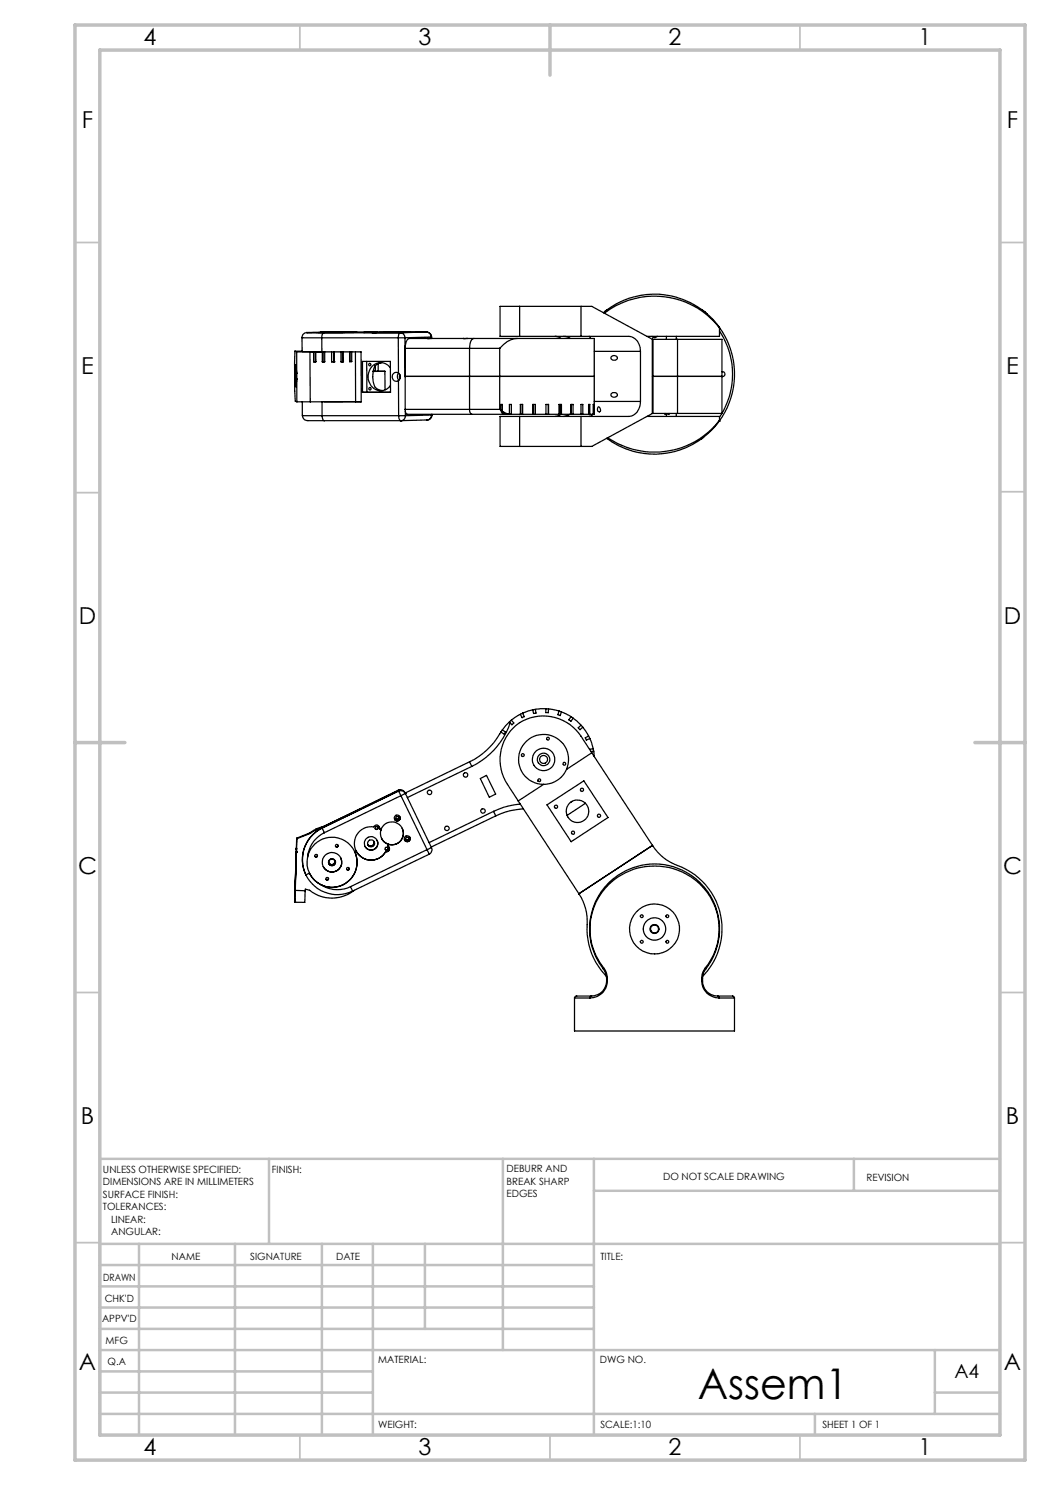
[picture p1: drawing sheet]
<svg xmlns="http://www.w3.org/2000/svg" width="210mm" height="297mm" viewBox="0 0 210 297" stroke-linecap="round" stroke-linejoin="round" font-family="sans-serif">
<g fill="none" stroke="#c0c0c0" stroke-width=".35">
<path d="M60 5v5M160 5v5M15 48.5h5M200 48.5h5M15 98.5h5M200 98.4h5M15 198.5h5M200 198.5h5M15 248.5h5M200 248.5h5M60 287v5M110 287v5"/>
<path d="M160 287v5"/>
</g>
<g fill="none" stroke="#c0c0c0" stroke-width=".5">
<path d="M53.8 231.8v17M100.6 231.8v38.2M118.8 231.8v55.2M118.8 238.2h81.2M170.8 231.8v6.4M200 231.8h-180v55.2M20 248.8h180M20 257.3h98.8M20 253h98.8M27.8 248.8v38.2M47 248.8v38.2M64.4 248.8v38.2"/>
<path d="M74.6 248.8v38.2M85 248.8v17M20 265.8h98.8M20 261.5h98.8M20 278.5h54.6M20 274.3h54.6M20 270h180M187 278.5h13M187 270v12.8M20 282.8h180M163 282.8v4.2"/>
</g>
<path d="M15 5h190v287h-190zM20 10h180v277h-180zM110 5v10M15 148.5h10M195 148.5h10" fill="none" stroke="#c0c0c0" stroke-width=".7"/>
<g fill="none" stroke="#000" stroke-width=".25">
<path d="M58.9 74v.4zM58.9 75.9v.4zM59 70.2l.3 .2M59 70.2h1.4M59 70.2l-.1 8 .2 2.1 .3 .1M59 73l.3 .1v4.3l-.3-.1zM59 77.3h.3M59.3 75.8h.1M59.3 74.6h.1M59.3 74.1v.4zM59.3 76v.4zM59.3 70.4h2.7"/>
<path d="M59.3 70.4l.1 10M60.4 67.5v2.8l4 .1M60.4 67.5l3.9 .1M61.4 66.5h-.1a1.09 1.09 0 0 0-.9 1M61.4 66.5l3.4 .1M62 70.4h.7M62 70.4l.1 10M62.7 72.4h.5M62.7 70.4h.2M62.7 70.4v2M62.7 72.4h.3M63 72.4h.2"/>
<path d="M63 70.4v2M63.1 70.4h1.4v2M63.1 70.4h.2M63.1 70.4l.1 2M64 66.5h.1M64.1 66.4l7.2 .1h-9.9M64.1 66.4l-2.8 .1M64.3 67.6h15.4M64.3 67.6l.1 2.8M64.4 70.4h7.8v10M64.5 72.4h.4M64.5 72.4h.1"/>
<path d="M64.6 72.4h.3M64.6 70.4v2M64.8 66.6a.97 .97 0 0 0-.5 1M64.8 66.6h15.3M64.9 70.4v2M66.3 70.4v2h.5M66.8 72.4h.1M66.8 70.4v2M68.2 72.4h.5M68.2 72.4h.3M68.2 70.4v2M68.5 72.4h.2"/>
<path d="M68.5 70.4v2M68.7 70.4v2M69.9 72.3h.4M69.9 72.3h.1M69.9 70.4v1.9M70 72.3h.3M70 70.4v1.9M70.3 70.4v1.9M71.1 70.4v10h1.1M72.5 72.3h5.6v6.2h-5.6zM72.8 66.5h2.7zM73.3 72.3l.1 6.2"/>
<path d="M75.1 74.2l-.5 .1h2.4M75.1 74.2l.5 .1M75.1 73.1v1.1M75.6 74.3h1.4M75.6 72.7v1.6M76.3 72.6a1.75 1.75 0 0 0-1.7 1.9 5 5 0 0 0 .4 3l.8 .5 .6 .1M76.9 66.5h5.3h-2.6M76.9 66.5h-2.5M76.9 66.5h.1M77 74.3v3.7M78.1 73.6a2.46 2.46 0 0 0-2.8-.9 2.46 2.46 0 0 0-1.7 2.3 2.58 2.58 0 0 0 1.1 2.6 2.58 2.58 0 0 0 2.8 .1l.6-.6M79.7 67.6h1.3"/>
<path d="M79.7 67.6v7M79.7 74.6a.94 .94 0 0 1 0 1.5M79.7 74.6a.85 .85 0 0 0-1.3 .8 .85 .85 0 0 0 1.3 .7M79.7 76.1v7M79.7 74.6l-.2 .4v.5l.3 .6M80 75l-.1 .3 .1 .4M80.1 66.6a.84 .84 0 0 0-.4 1M80.1 66.6a.97 .97 0 0 1 .9 1M81 67.6v7.7h37.9M81 69.7v12.2M81 69.7h12.9M85.3 66.4a1.09 1.09 0 0 1 1 1"/>
<path d="M85.3 66.4a1.03 1.03 0 0 1 .9 1M85.3 66.4h-21.2M85.3 66.4l-5.2 .2M85.5 67.7h.8M85.5 67.7h-3.6a1.74 1.74 0 0 0-.9 2M86.2 67.4h.1M86.2 67.4l-5.2 .2M86.2 67.4v.3M86.3 67.7h7.2M86.3 67.4v.3M92.7 67.7h.8M93.5 67.7h1.3"/>
<path d="M93.9 69.7h6M93.9 69.7v12.2M94.8 67.7a1.74 1.74 0 0 0-.9 2M94.8 67.7h8.6M99.9 69.7v12.2M103.4 67.7a4.6 4.6 0 0 0-3.5 2M103.4 67.7h15.5v15.2h-.2M103.9 61.3h12.3M103.9 67.3h12.3M103.9 61.3h-3.9v6h3.9M103.9 61.3v6M111 67.3l.7 .1 .5 .3"/>
<path d="M112.7 67.3l.8 .1 .6 .3M116.2 67.3h9.6a2.71 2.71 0 0 1 2.3 3M116.2 61.3v6M116.2 61.3h2.2l12.1 6.6M117.8 67.3l.3 .4M118.9 70.3h9.2M120.7 62.5a16 16 0 0 1 23.1 2.9M120.9 62.6a16.4 16.4 0 0 1 23 3M121.4 61.9l-.4 .3M122.2 78.8a.64 .64 0 0 1 .8-.3 .64 .64 0 0 1 .4 .7 .68 .68 0 0 1-.7 .2 .68 .68 0 0 1-.5-.6zM122.3 71.3a.63 .63 0 0 1 .7-.2 .63 .63 0 0 1 .4 .7 .62 .62 0 0 1-.8 .3 .62 .62 0 0 1-.3-.8zM128.1 70.3v10"/>
<path d="M130.4 67.3l.4 .2 .6-.2M130.5 75.3h5M130.5 67.9v14.8M130.5 67.9h.1M130.6 67.9h4.9M130.6 67.9v14.8M133.3 67.3v.6M135.3 67.3v.6M135.5 75.3h8.9M135.5 67.9h8.9v14.8M135.5 67.9v14.8M140.4 61.9l.7 .6"/>
<path d="M141 62.4l.4 .4M143.8 65.4a16 16 0 0 1 0 18.9M143.9 65.4v.2M143.9 65.6v1.7h-14.5M143.9 66.2a15.5 15.5 0 0 1 .5 16.5M144.4 74.3a.5 .5 0 0 1 .6 .5 .5 .5 0 0 1-.6 .5M59.4 80.4h2.7M60.5 80.4v2.7h3.9M60.5 83.1a1.02 1.02 0 0 0 1.1 1M61.6 84.1h3.3M64.4 83.1a.9 .9 0 0 0 .5 1M64.4 83.1h15.3"/>
<path d="M64.4 80.4v2.7M64.8 80.4h7.4M64.9 84.1h15.3M71.1 80.3l-9 .1M79.7 83.1h1.4M79.7 83.1a.9 .9 0 0 0 .5 1M80.2 84.1h.1M81 81.9a.97 .97 0 0 0 .5 1h12.9M81 81.9h12.9M81.1 83.1a.91 .91 0 0 1-.9 1M81.1 82.3v.8M85.4 84l-5.2 .1"/>
<path d="M86.3 83a.91 .91 0 0 1-.9 1M86.3 83h.1M86.3 82.9v.1M86.3 83l-5.2 .1M86.4 83a.96 .96 0 0 1-1 1M86.4 82.9v.1M93.9 81.9h6M93.9 81.9a.9 .9 0 0 0 .5 1M94.4 82.9h7.6M99.9 81.9l.3 .2M100.2 82.1v-1.2h.3v1.4M100.2 82.1a.82 .82 0 0 0 .6 .8"/>
<path d="M100.5 82.3l1.4 .6M100.5 82.3l.3 .5 .3 .1h-.3M100.8 82.7v.2M101.9 82.9v-2h.4v2M101.9 82.9h.4M102.3 82.9h1.8M103.9 83.3h12.3M103.9 89.3h12.3M103.9 83.3h-3.9v6h3.9M103.9 83.3v6M104.1 82.9v-2h.4v2M104.1 82.9h.3"/>
<path d="M104.4 82.9h.1M104.4 80.9v2M104.5 82.9h2M106.5 82.9v-2h.6v2M106.5 82.9h.2M106.7 82.9h.4M106.7 80.9v2M107.1 82.9h2.1M109.2 82.9v-2h.5v2M109.2 82.9h.4M109.6 80.9v2M109.6 82.9h.1"/>
<path d="M109.7 82.9h2.1M111.8 82.9v-2h.5v2M111.8 82.9h.2M112 82.9h.3M112 80.9v2M112.2 82.9l-.5 .3-.7 .1M112.3 82.9h1.9M113.9 82.9l-1.2 .4M114.2 82.9v-2h.4v2M114.2 82.9h.4M114.6 82.9h1.6M116.2 82.9v-2h.4v2"/>
<path d="M116.2 83.3v6M116.2 82.9h.4M116.6 82.9h1.1M117.7 82.9v-2h.3v2M117.7 82.9h.3M118 82.9h.6M118.5 82.9l-.1 .2-.6 .2M118.6 82.9v-2h.1v2M118.6 82.9h.1M118.9 80.3h9.2M119.6 81.5l.1-.1a.57 .57 0 0 1 .4 .8 .31 .31 0 0 1-.3 .2 .31 .31 0 0 1-.3-.3zM128.1 80.3a2.71 2.71 0 0 1-2.3 3h-9.6"/>
<path d="M129.4 83.3h14.5v.7M130.5 82.7l-12.1 6.6h-2.2M130.5 82.7h.1M130.6 82.7h4.9M133 82.7v.1h.3M133.3 82.8v.5M133.8 82.7v.1h-.5M135.3 82.7v.6M135.5 82.7h8.9M140.8 87.4l-.4 .3M143.8 84.3a16 16 0 0 1-22.4 3.4l.1 .1M143.8 84.3h.1"/>
<path d="M143.9 84v.2M143.9 84a16.4 16.4 0 0 1-22.3 3.5M144.4 82.7l-.5 .8M78.5 158.7l1.2-.6zM79.7 158a1.01 1.01 0 0 1 1.3 .6M79.7 158l-15.1 7.4M79.7 158v.1M79.7 158.1l.4-.1zM79.7 158.1v.1M79.7 158.2l.5 .9M79.7 158.2a1.02 1.02 0 0 1 1.4 .5M79.7 158.2l-15.3 7.4"/>
<path d="M80.2 159.1l-15.3 7.4M80.2 159.1l5.2 10.8M81 158.6l.1 .1M81.1 158.7l-.9 .4M81.1 158.7h.1M81.1 158.7l5.2 10.8M93.9 152.4l.5 .9M93.9 152.4l-12.9 6.2M94.4 153.3l-12.9 6.2M96.1 155.7l1.2-.6 1.8 3.7-1.2 .7zM100.2 146.4a14.5 14.5 0 0 1-6.3 6M100.5 146l.6 .4-.3 .4-.6-.4"/>
<path d="M100.5 146l-.3 .4M101.9 144.4l-1.4 1.6M101.9 144.4l.1 .2M102 144.6a15 15 0 0 1-7.6 8.7M102.3 144l.5 .6-.4 .4-.4-.4M102.3 144l-.4 .4M104.1 142.9l-1.8 1.1M104.5 142.6l.3 .8-.4 .1-.3-.6M104.5 142.6l-.4 .3M106.5 142l-2 .6M107.1 141.9l.1 .7-.4 .1-.3-.7M107.1 141.9l-.6 .1"/>
<path d="M107.6 156.2l.3 .1M108.7 156.9l-5.1 3.3M109.2 141.7l-.1 .8 .5 .1 .1-.8M109.2 141.7l-2.1 .2M109.2 141.7l.5 .1M109.7 141.8l2.1 .4M111.8 142.2l-.2 .7 .4 .2 .3-.7M111.8 142.2l.5 .2M112.3 142.4l1.9 .9M113.3 153.9a5.1 5.1 0 0 1-4.6 3M113.3 153.9a5 5 0 0 0-3.2-6.9 5 5 0 0 0-6.3 4.2 5 5 0 0 0 4.9 5.7M114.2 143.3l-.4 .7 .4 .2 .4-.6"/>
<path d="M114.2 143.3l.4 .3M114.6 143.6l1.6 1.5M116.2 145.1l-.6 .5 .2 .2 .2 .1 .6-.5M116.2 145.1l.4 .3M116.6 145.4l1.1 1.8M117.7 147.2l-.6 .4 .2 .4 .7-.3M117.7 147.2l.3 .5M118 147.7l.6 2.1M118.4 150.6a17.4 17.4 0 0 0-3.8-5.2 8.8 8.8 0 0 0-11.7-.1 8.8 8.8 0 0 0-1.4 11.6l2.1 3.3M118.4 150.6l12.1 18.5M118.4 150.6l-5.1 3.3M118.6 149.8l.1 .4"/>
<path d="M118.6 149.8l-.7 .1M118.7 150.2l.2 1.1M118.7 150.2l-.5 .1M58.9 179.7v.4zM59 178.8h.1M59.1 178.1h1.9M59.1 178.1l-.2 2.3M59.3 170.5h.1M59.3 170.3h.1M59.3 170.3v.2M59.3 170.5l-.3 8.3M59.3 169.6v.4z"/>
<path d="M59.3 167.6l.1 .1M59.3 167.6l-.4 12.8M59.4 167.7l-.3 10.4M61 178.1v2.4l-2.1-.1M61.2 175a7 7 0 0 0 9.3 3.2M61.2 174.9v.1M61.5 171.4a4.6 4.6 0 0 0 .4 3.3M61.5 171.4a5 5 0 0 1 6.4-3.7 5 5 0 0 1 3.2 6.6 5 5 0 0 1-6.9 2.6M61.9 174.7l-.7 .3M61.9 174.7a4.9 4.9 0 0 0 2.3 2.2M62 166.6l.1 .1M62 166.6l-2.7 1"/>
<path d="M62.1 166.7l-2.7 1M62.7 166.1l-.7 .5M62.7 166.1h.1M63.5 171a.28 .28 0 0 1-.2 .4 .28 .28 0 0 1-.3-.1M64.2 176.9a5.9 5.9 0 0 0 5.9 .4M64.4 165.6a7 7 0 0 0-3.2 9.4M64.4 165.6l.5 .9M64.4 165.6a7 7 0 0 0-3.2 9.3M64.5 165.4l-1.8 .7M64.5 165.4h.1M64.8 165.4l-1.5 .5-1.2 .8M64.9 166.5a5.9 5.9 0 0 0-3.4 4.9"/>
<path d="M64.9 165.3l-.4 .1M64.9 165.2v.1M65.3 165.2h-.4M65.7 175.6a.27 .27 0 0 1-.2 .4 .27 .27 0 0 1-.3-.1M65.8 172.6a.64 .64 0 0 0 .8 .3 .64 .64 0 0 0 .3-.8 .63 .63 0 0 1-.3 .8 .63 .63 0 0 1-.8-.3zM66.9 172.1a.62 .62 0 0 1-.2 .8 .62 .62 0 0 1-.9-.2M67 172.1a.71 .71 0 0 1-.3 .9 .71 .71 0 0 1-.9-.2M67.6 169a.28 .28 0 0 1-.1 .4 .28 .28 0 0 1-.4-.1M68.2 171.6a1.96 1.96 0 0 1-1 2.6 1.96 1.96 0 0 1-2.6-.9M69.8 173.6a.27 .27 0 0 1-.1 .4 .27 .27 0 0 1-.4-.2M70.1 177.3l.4 .9M70.8 178.1a7.1 7.1 0 0 1-8.9-.1l-.8-.2-.1 .3"/>
<path d="M70.9 170.3a5 5 0 0 1-2.3 6.7 5 5 0 0 1-6.7-2.4M71.2 170.1a3.4 3.4 0 0 0 6 .2M72.2 161.7l-.6 .4M72.2 161.7v.1M72.2 161.7l-7.5 3.6M72.5 161.6l5.6-2.6zM74.8 168.3a.7 .7 0 0 1-.4 .8 .7 .7 0 0 1-.8-.2 .71 .71 0 0 0 .8 .2 .71 .71 0 0 0 .4-.8 .71 .71 0 0 1-.3 .9 .71 .71 0 0 1-.9-.3M75.4 168.1a1.35 1.35 0 0 1-.6 1.8 1.35 1.35 0 0 1-1.8-.6M75.6 165.4a.3 .3 0 0 1-.2 .4 .3 .3 0 0 1-.4-.1M75.8 165.3l.1 .5M75.9 165.8l.3 .2M75.9 165.8a.6 .6 0 0 0-.4-.8 .6 .6 0 0 0-.7 .4 3.4 3.4 0 0 0-3.6 4.8 3.4 3.4 0 0 0 6 .1"/>
<path d="M75.9 165.8h.1M76.2 166a2.3 2.3 0 0 1 2.9-1.5 2.3 2.3 0 0 1 1.5 3 2.3 2.3 0 0 1-3 1.3M76.2 166a2.23 2.23 0 0 0 1.4 2.8M77.2 170.3h.1M77.5 169.2a.6 .6 0 0 1 .4 .7 .6 .6 0 0 1-.7 .4M77.5 169.2h.1M77.6 168.8l-.1 .4M77.6 169.6a.29 .29 0 0 1-.2 .4 .29 .29 0 0 1-.4-.1M77.6 168.8h.1M77.9 169.5a.61 .61 0 0 1-.1 .6 .61 .61 0 0 1-.6 .2M79.7 163.4a.32 .32 0 0 1-.1 .4 .32 .32 0 0 1-.4-.1M80 163.3a.59 .59 0 0 1-.3 .8 .59 .59 0 0 1-.8-.2"/>
<path d="M80.4 165.7a2.29 2.29 0 0 1-1 3 2.29 2.29 0 0 1-3.1-1.1M81.7 167.6a.29 .29 0 0 1-.1 .4 .29 .29 0 0 1-.4-.2M82 167.5a.61 .61 0 0 1-.3 .8 .61 .61 0 0 1-.8-.3M85.4 169.9l.4 .9M85.4 169.9l-15.3 7.4M85.8 170.8l-15.3 7.4M86.3 169.5l-.9 .4M86.3 169.5a1.05 1.05 0 0 1-.5 1.3M98.7 162.3l.4 .9M98.7 162.3l-12.9 6.2M99.1 163.2l-12.8 6.2M103.6 160.2l12.2 18.5"/>
<path d="M104.1 160.8h-.2a15.3 15.3 0 0 0-5.2 1.5M104.7 161.8h-.6a13.8 13.8 0 0 0-5 1.4M109.4 161l7.4-4.8 4.8 7.3-7.4 4.8zM114.4 160.3l-.3 .2M115.8 178.7a10.6 10.6 0 0 1 1.6 7.2 13.5 13.5 0 0 0 3.8 9.4M117.1 160.7l-3.7 2.4M130.5 169.1a10.4 10.4 0 0 0 5.9 4.4 13.5 13.5 0 0 1 4.1 21.8M130.5 169.1l-14.7 9.6M114.9 199.6v6.6h32v-6.6M114.9 199.6h3.1M118.3 199.2h-3.2l-.2 .4M118.3 199.2l-.2 .1-.1 .3"/>
<path d="M120.7 193.8a13 13 0 0 1 1.4-17.6 13 13 0 0 1 17.6 0 13 13 0 0 1 1.4 17.6M120.7 193.8l.4 .7 .2 1.1M120.7 193.6a12.7 12.7 0 0 1-.6-14.7 12.7 12.7 0 0 1 13.7-5.4 12.5 12.5 0 0 1 7.3 20.1M120.7 193.6v.2M120.7 193.6l.5 .8 .3 1.2M121.3 196.2a3 3 0 0 1-3 3M121.3 196.2h.2M121.3 195.6h.2M121.3 195.6v.6M121.5 196.2a3.4 3.4 0 0 1-3.5 3.4M121.5 195.6v.6M140.3 196.2a3.5 3.5 0 0 0 3.5 3.4"/>
<path d="M140.3 196.2h.2M140.3 195.6h.2M140.3 195.6v.6M140.5 196.2a3 3 0 0 0 3 3M140.5 195.6v.6M141.1 193.6v.2M141.1 193.6l-.6 1.1-.2 .9M141.1 193.8l-.3 .6-.3 1.2M143.5 199.2h3.1l.3 .4M143.5 199.2l.3 .2v.2M143.8 199.6h3.1"/>
<circle cx="74" cy="72.9" r=".24"/>
<circle cx="74" cy="77.7" r=".25"/>
<circle cx="85.9" cy="158.5" r=".44"/>
<circle cx="93.1" cy="155" r=".44"/>
<circle cx="104.6" cy="151" r=".29"/>
<circle cx="107.8" cy="156" r=".3"/>
<circle cx="108.7" cy="151.9" r=".8"/>
<circle cx="108.7" cy="151.9" r="2.25"/>
<circle cx="108.7" cy="151.9" r="1.26"/>
<circle cx="109.6" cy="147.7" r=".28"/>
<circle cx="112.9" cy="152.7" r=".28"/>
<circle cx="116.4" cy="158" r=".32"/>
<circle cx="63.2" cy="171.2" r=".28"/>
<circle cx="65.5" cy="175.8" r=".26"/>
<circle cx="66.4" cy="172.4" r=".63"/>
<circle cx="66.4" cy="172.5" r=".7"/>
<circle cx="66.4" cy="172.5" r="1.94"/>
<circle cx="67.4" cy="169.2" r=".27"/>
<circle cx="69.6" cy="173.7" r=".27"/>
<circle cx="74.2" cy="168.7" r="1.35"/>
<circle cx="74.2" cy="168.7" r=".7"/>
<circle cx="75.3" cy="165.6" r=".3"/>
<circle cx="77.3" cy="169.7" r=".29"/>
<circle cx="79.4" cy="163.6" r=".3"/>
<circle cx="79.4" cy="163.6" r=".6"/>
<circle cx="81.5" cy="167.7" r=".6"/>
<circle cx="81.5" cy="167.7" r=".31"/>
<circle cx="89.4" cy="165.7" r=".45"/>
<circle cx="96.6" cy="162.2" r=".45"/>
<circle cx="111.2" cy="161.4" r=".32"/>
<circle cx="114.6" cy="166.5" r=".32"/>
<circle cx="115.5" cy="162.3" r="2.24"/>
<circle cx="119.8" cy="163.2" r=".32"/>
<circle cx="128.3" cy="188.4" r=".28"/>
<circle cx="128.3" cy="183.2" r=".28"/>
<circle cx="130.9" cy="185.8" r=".9"/>
<circle cx="130.9" cy="185.8" r="5"/>
<circle cx="130.9" cy="185.8" r="2.25"/>
<circle cx="130.9" cy="185.8" r=".8"/>
<circle cx="133.5" cy="188.4" r=".28"/>
<circle cx="133.5" cy="183.2" r=".28"/>
</g>
<text font-size="8.5" x="139.6" y="279.7">Assem1</text>
<g font-size="4.7">
<text x="28.7" y="9">4</text>
<text x="83.7" y="9">3</text>
<text x="133.7" y="9">2</text>
<text x="183.7" y="9">1</text>
<text x="16.4" y="25.5">F</text>
<text x="201.4" y="25.5">F</text>
<text x="16.2" y="74.8">E</text>
<text x="201.2" y="74.8">E</text>
<text x="15.8" y="124.7">D</text>
<text x="200.8" y="124.7">D</text>
<text x="15.6" y="174.7">C</text>
<text x="200.6" y="174.7">C</text>
<text x="16.2" y="224.8">B</text>
<text x="201.2" y="224.8">B</text>
<text x="15.8" y="274">A</text>
<text x="200.8" y="274">A</text>
<text x="28.7" y="291">4</text>
<text x="83.7" y="291">3</text>
<text x="133.7" y="291">2</text>
<text x="183.7" y="291">1</text>
</g>
<text font-size="3.9" x="190.9" y="275.5">A4</text>
<g font-size="2">
<text x="20.6" y="234.6">UNLESS OTHERWISE SPECIFIED:</text>
<text x="20.6" y="237.1">DIMENSIONS ARE IN MILLIMETERS</text>
<text x="20.6" y="239.6">SURFACE FINISH:</text>
<text x="54.4" y="234.6">FINISH:</text>
<text x="101.3" y="234.5">DEBURR AND</text>
<text x="101.3" y="237">BREAK SHARP</text>
<text x="101.3" y="239.5">EDGES</text>
<text x="132.6" y="236">DO NOT SCALE DRAWING</text>
<text x="173.3" y="236.2">REVISION</text>
<text x="20.6" y="242.1">TOLERANCES:</text>
<text x="22.2" y="244.6">LINEAR:</text>
<text x="22.2" y="247.1">ANGULAR:</text>
<text x="34.3" y="252">NAME</text>
<text x="50" y="251.9">SIGNATURE</text>
<text x="67.2" y="251.9">DATE</text>
<text x="120.1" y="251.9">TITLE:</text>
<text x="20.6" y="256.1">DRAWN</text>
<text x="20.9" y="260.3">CHK'D</text>
<text x="20.4" y="264.4">APPV'D</text>
<text x="21.1" y="268.8">MFG</text>
<text x="21.5" y="273">Q.A</text>
<text x="75.6" y="272.5">MATERIAL:</text>
<text x="120" y="272.5">DWG NO.</text>
<text x="75.6" y="285.5">WEIGHT:</text>
<text x="120.1" y="285.6">SCALE:1:10</text>
<text x="164.5" y="285.6">SHEET 1 OF 1</text>
</g>
</svg>
